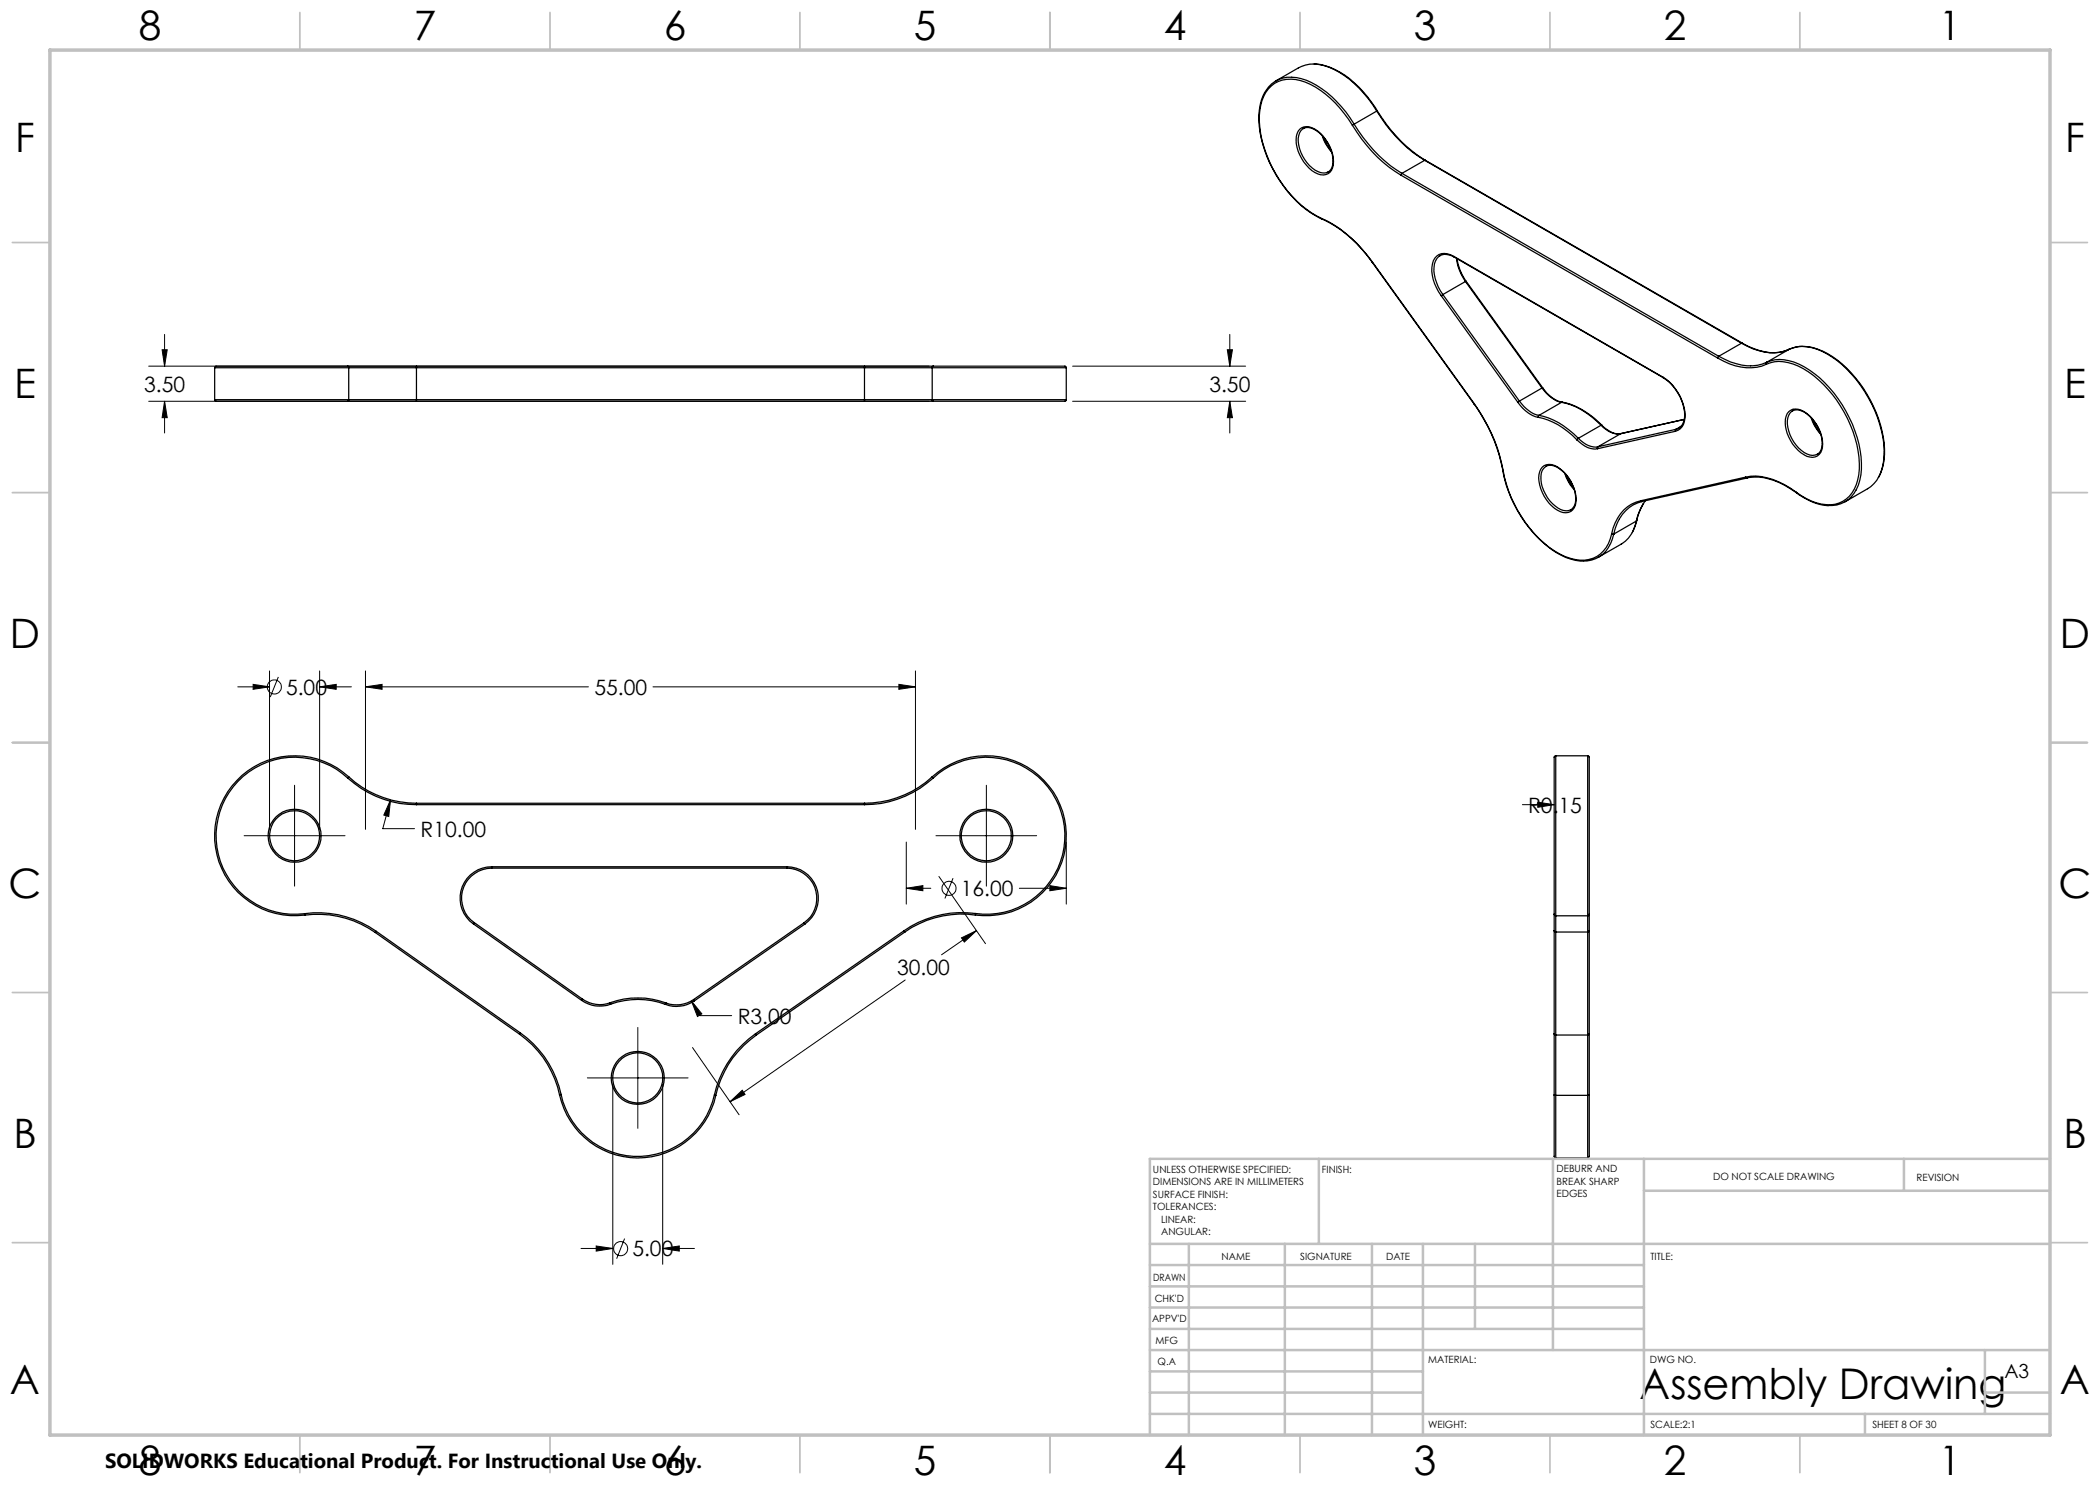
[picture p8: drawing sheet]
<svg xmlns="http://www.w3.org/2000/svg" width="420mm" height="297mm" viewBox="0 0 420 297" stroke-linecap="round" stroke-linejoin="round" font-family="sans-serif">
<g fill="none" stroke="#000" stroke-width=".25">
<path d="M252.9 18.5a13.8 13.8 0 0 0-.3 10.4 24.9 24.9 0 0 0 10.5 14.2l1.4 .7M253 18.4a5.9 5.9 0 0 1 7.2-2.7 19 19 0 0 1 9.9 7.9l.7 1.2M255.2 16.2l4.5-2.6a7.3 7.3 0 0 1 7.1 .3 21.7 21.7 0 0 1 8.5 8.3M262.9 12.8a13.8 13.8 0 0 1 8.9 4.6l1.7 2 1.9 2.8M259.9 25.9a2.7 2.7 0 0 1 3.7 .3 7.8 7.8 0 0 1 2.9 7.3 2.23 2.23 0 0 1-3.5 1 7.8 7.8 0 0 1-3.6-7.7zM260.8 25.6h.1a3.9 3.9 0 0 1 3.9 1.9 6.6 6.6 0 0 1 1.6 6l-.8 .9M260.8 25.6a2.77 2.77 0 0 0-1 3.4 7.2 7.2 0 0 0 4.4 5.5 1.9 1.9 0 0 0 1.4-.1M264.5 27.2a8 8 0 0 0 1.8 3.2M264.7 27.4l.6 1.4 .9 1.3M265.7 34.4h-.1M270.5 25a20.8 20.8 0 0 0-9.4-8.6 6.1 6.1 0 0 0-8.4 2.9 15.6 15.6 0 0 0 .6 11.6 23.1 23.1 0 0 0 11.1 12.8M270.5 25a28.7 28.7 0 0 0 9.7 10"/>
<path d="M270.8 24.8a28.7 28.7 0 0 0 9.6 9.9M270.8 24.8l-.3 .2M275.3 22.2a29.2 29.2 0 0 0 9.6 9.9M275.3 22.2l-4.5 2.6M275.4 22.2a29.9 29.9 0 0 0 9.7 9.9M275.4 22.2h-.1M280.2 35l63.3 36.6M280.4 34.7l-.2 .3M280.4 34.7l63.3 36.6M284.9 32.1h.2M284.9 32.1l-4.5 2.6M284.9 32.1l63.4 36.5"/>
<path d="M285.1 32.1l63.3 36.5M264.4 43.7a25.5 25.5 0 0 1 10.1 8.7M264.4 43.7l.1 .1M264.5 43.8a25 25 0 0 1 10 8.7M274.5 52.5l20.4 28.4M274.5 52.4v.1M274.5 52.4l20.4 28.4M288 51.1a2.96 2.96 0 0 1 2.9 .3M288 51.1a3.2 3.2 0 0 0-1.2 3.1l.3 1.6a9.2 9.2 0 0 0 1.5 3.1M288 51.1h.1M288.3 59.2l15.3 21.3M288.6 58.9l-.3 .3"/>
<path d="M288.6 58.9l15.3 21.3M290.8 51.3a2.63 2.63 0 0 0-4.1 .8 7.7 7.7 0 0 0 1.6 7.1M290.8 51.3l.1 .1M290.8 51.3l41.8 24.1M290.9 51.4l41.7 24.1M291.3 51.7a9.7 9.7 0 0 0 1.8 4.6M291.4 51.7l.2 1.2 .6 1.5 1 1.9M293.1 56.3l-4.5 2.6M293.1 56.3l15.3 21.3M293.2 56.3h-.1M293.2 56.3l15.3 21.3M42.9 79.9l.3 .4h26.3"/>
<path d="M42.9 79.9h26.8M42.9 73.6h26.8M42.9 73.6v6.3M69.5 73.2h-26.4l-.2 .4M69.5 73.2l.2 .4M69.5 73.2h13.8M69.7 79.9l-.2 .4M69.7 73.6h13.6M69.7 79.9h13.6M69.7 73.6v6.3M83.3 73.2v.4M83.3 79.9v.4"/>
<path d="M83.3 73.6v6.3M83.3 79.9h89.6M83.3 73.6h89.6M83.3 73.2h89.6M172.9 79.9v.4M172.9 79.9h13.5M172.9 73.6h13.5M172.9 73.2v.4M172.9 73.2h13.8M172.9 73.6v6.3M186.4 79.9l.3 .4M186.4 79.9h26.9"/>
<path d="M186.4 73.6h26.9M186.4 73.6v6.3M186.7 73.2h26.3l.3 .4M186.7 73.2l-.3 .4M213.3 79.9l-.3 .4h-26.3M213.3 73.6v6.3M308.4 77.6a6.8 6.8 0 0 0 3.9 2.9M308.4 77.6l-4.5 2.6M308.5 77.6a6.4 6.4 0 0 0 4 2.8M308.5 77.6h-.1M332.6 75.4a9.3 9.3 0 0 1 4.3 8.8 2.45 2.45 0 0 1-1.8 2.1M332.6 75.4v.1"/>
<path d="M332.6 75.5a9.1 9.1 0 0 1 4.2 8.7l-.5 .9-.4 .4M343.5 71.6a10.6 10.6 0 0 0 9.8 1.2M343.7 71.3l-.2 .3M343.7 71.3a10.9 10.9 0 0 0 8.8 1.5l.8-.3M348.3 68.6a10.8 10.8 0 0 0 8.7 1.6l.9-.4M348.3 68.6l-4.6 2.7M348.4 68.6a10.7 10.7 0 0 0 9.1 1.4l.4-.2M348.4 68.6h-.1M353.3 72.8a8.1 8.1 0 0 1 7.3 .9 24.3 24.3 0 0 1 11.3 20.1 7.2 7.2 0 0 1-4.1 6.8 8.7 8.7 0 0 1-7.5-1.4l-1-.7M353.3 72.5v.3M353.3 72.5a8.2 8.2 0 0 1 7.6 .9 24.7 24.7 0 0 1 11.4 20.4 7.6 7.6 0 0 1-3.4 6.6 5.5 5.5 0 0 1-3.1 .7M357.9 69.8a8.2 8.2 0 0 1 7.6 .9 24.7 24.7 0 0 1 11.4 20.2 9.7 9.7 0 0 1-1.2 4.5"/>
<path d="M357.9 69.8a8.2 8.2 0 0 1 7.5 1 25 25 0 0 1 11.4 19.2 8.8 8.8 0 0 1-2.6 7.3l-5.2 3.1M357.9 69.8l-4.6 2.7M69.5 80.3h13.8M83.3 80.3h89.6M172.9 80.3h13.8M294.9 80.9a33.1 33.1 0 0 1 5.7 13.2M294.9 80.8a33.5 33.5 0 0 1 5.7 13.4M294.9 80.8v.1M300.6 94.1a25.3 25.3 0 0 0 10.7 16.4 10.9 10.9 0 0 0 5.3 1.7M300.6 94.1v.1M300.6 94.2a25.3 25.3 0 0 0 10.3 16 8.8 8.8 0 0 0 7.7 1.5 6.3 6.3 0 0 0 3.7-4.9M303.6 80.5a6.8 6.8 0 0 0 4.1 3"/>
<path d="M303.9 80.2l-.3 .3M303.9 80.2a6.8 6.8 0 0 0 3.9 2.9M307.7 83.5a14.4 14.4 0 0 1 7.7 4.5M307.8 83.1l-.1 .4M307.8 83.1a14.9 14.9 0 0 1 7.9 4.6M308.5 93.4a2.61 2.61 0 0 1 3.6 .4 8.1 8.1 0 0 1 3.1 6.7 2.19 2.19 0 0 1-1.4 2 2.19 2.19 0 0 1-2.3-.4 8 8 0 0 1-3.7-7.2l.4-1.1zM309.3 93.2a2.59 2.59 0 0 1 3 .9 7.1 7.1 0 0 1 2.6 7l-.8 .8M309.3 93.2l-.1 .1a2.47 2.47 0 0 0-1 2.6 7.3 7.3 0 0 0 4.5 6.2h1l.4-.2M312.3 80.5a15.1 15.1 0 0 1 7.9 4.6M312.3 80.5l-4.5 2.6M312.5 80.4a15.3 15.3 0 0 1 7.9 4.6M312.5 80.4l-.2 .1"/>
<path d="M313 94.8l1 2.1 .8 1M313.2 94.9l.6 1.5 .9 1.2M315.4 88a4.7 4.7 0 0 0 4.1 1.7M315.7 87.7l-.3 .3M315.7 87.7a4.5 4.5 0 0 0 3.9 1.7M319.6 89.4l-.1 .3M320.2 85.1a4.5 4.5 0 0 0 3.9 1.6M320.2 85.1l-4.5 2.6M320.4 85a4.4 4.4 0 0 0 3.8 1.7M320.4 85l-.2 .1M324.1 86.7l-4.5 2.7M324.2 86.7h-.1"/>
<path d="M324.2 86.7l12.6-2.8-12.7 2.8M335.1 86.3l-15.6 3.4M335.2 85.9l-.1 .4M335.2 85.9l-15.6 3.5M336 85.5l-.8 .4M336.2 85.3l-1 .6M349.1 95.4a12.3 12.3 0 0 1 9 2.2l1.2 .9M349.1 95.4l.3 .2M349.1 95.4l-20.9 4.8M349.4 95.6a12.3 12.3 0 0 1 9.6 2.8l.3 .2M349.4 95.6l-21 4.7-.2-.1M357.8 82.3a2.66 2.66 0 0 1 3.6 .4 7.7 7.7 0 0 1 2.9 7.3 2.2 2.2 0 0 1-3.5 .9 7.7 7.7 0 0 1-3.6-7.6z"/>
<path d="M358.4 82.3a2.28 2.28 0 0 1 2.7 .3 7.7 7.7 0 0 1 3.2 6.9 1.89 1.89 0 0 1-2.9 1.3 7.3 7.3 0 0 1-3.8-7.3l.4-.9zM359.3 98.5v.1M359.3 98.6a11.4 11.4 0 0 0 6.4 2.5M362.3 83.7l.6 1.4 1.2 1.7M362.5 83.9l.6 1.4 .9 1.3M363.5 90.8l-.1 .1M314.2 101.9h-.1M322.3 106.8h.5M322.8 106.8a6.2 6.2 0 0 1-6.1 5.4M327.3 104.2a6.8 6.8 0 0 1-3.1 4.6l-4.5 2.6M327.3 104.2l-4.5 2.6M327.3 104.1l-.8 2.3"/>
<path d="M327.3 104.1v.1M328.2 100.2a7.8 7.8 0 0 0-5.9 6.6M328.5 100.3a7.9 7.9 0 0 0-5.7 6.5M328.7 100.7l-.9 1.8-.5 1.6M329.1 100.2l-1.1 1.9-.7 2.1M69.5 155.6a15.7 15.7 0 0 0-25.5 6.8 15.7 15.7 0 0 0 16.9 20.3M69.5 155.6a20.4 20.4 0 0 0 13.8 5.3M69.7 155.4a16 16 0 0 0-26 6.9 16 16 0 0 0 17.3 20.7M69.7 155.4l-.2 .2M69.7 155.4a20 20 0 0 0 13.6 5.3M186.4 155.4a20 20 0 0 1-13.5 5.3M186.4 155.4l.3 .2"/>
<path d="M186.4 155.4a16 16 0 0 1 26.1 7 16 16 0 0 1-17.4 20.6M186.7 155.6a20.4 20.4 0 0 1-13.8 5.3M186.7 155.6a15.7 15.7 0 0 1 25.5 6.9 15.7 15.7 0 0 1-17.1 20.2M311.1 151.2l-.3 .2v31.4M311.1 151.2v32M311.1 151.2h6.4M317.5 151.2l.4 .2v31.4M317.5 151.2v32M83.3 160.7v.2M83.3 160.7h89.6M83.3 160.9h89.6M98.3 173.4v.2"/>
<path d="M98.3 173.6a6 6 0 0 0-5.7 4.2 6 6 0 0 0 2.3 6.7M98.3 173.4a6.3 6.3 0 0 0-6 4.3 6.3 6.3 0 0 0 2.4 7.1M98.3 173.6h59.1M98.3 173.4h59.1M157.4 173.4v.2M157.4 173.4a6.3 6.3 0 0 1 6 4.4 6.3 6.3 0 0 1-2.4 7M157.4 173.6a6 6 0 0 1 5.7 4.2 6 6 0 0 1-2.3 6.8M172.9 160.7v.2M60.9 182.7l.1 .3M60.9 182.7a19.9 19.9 0 0 1 14.3 3.6M61 183a20 20 0 0 1 14.1 3.5M75.1 186.5l28.8 20.3"/>
<path d="M75.2 186.3l-.1 .2M75.2 186.3l28.9 20.3M94.7 184.8l21.6 15.3M94.9 184.5l-.2 .3M94.9 184.5l21.6 15.3M116.5 199.8l-.2 .3M116.5 199.8a6 6 0 0 0 5.5 .8M138.7 199.9l.2 .3M138.7 199.9a6 6 0 0 1-5.5 .7M160.8 184.6l.2 .2M160.8 184.6l-22.1 15.3M161 184.8l-22.1 15.4"/>
<path d="M180.8 186.2l.2 .2M180.8 186.2l-29.7 20.6M181 186.4l-29.7 20.6M195.1 183a19.8 19.8 0 0 0-14.1 3.4M195.1 182.7a20.4 20.4 0 0 0-14.3 3.5M195.1 182.7v.3M310.8 182.8l.3 .4M310.8 186.2l.3 .2M310.8 182.8v3.4M310.8 186.2v20.6M311.1 183.2v3.2M311.1 183.2h6.4"/>
<path d="M311.1 186.4h6.4M311.1 186.4v20.6M317.5 183.2v3.2M317.5 186.4v20.6M317.9 182.8l-.4 .4M317.9 186.2l-.4 .2M317.9 182.8v3.4M317.9 186.2v20.6M103.9 206.8a19.7 19.7 0 0 1 8 12.2M104.1 206.6a20.2 20.2 0 0 1 8.1 12.3M104.1 206.6l-.2 .2M111.9 219a16 16 0 0 0 15.6 12.6 16 16 0 0 0 15.7-12.5"/>
<path d="M112.2 218.9l-.3 .1M112.2 218.9a15.7 15.7 0 0 0 15.3 12.4 15.7 15.7 0 0 0 15.4-12.3M116.3 200.1a6.2 6.2 0 0 0 5.8 .7M122 200.6l.1 .2M122 200.6a16.5 16.5 0 0 1 11.2 0M122.1 200.8a15.9 15.9 0 0 1 11 .1M133.2 200.6l-.1 .3M138.9 200.2a6.4 6.4 0 0 1-5.8 .7M142.9 219l.3 .1M151.1 206.8a20.4 20.4 0 0 0-8.2 12.2M151.1 206.8l.2 .2M151.3 207a19.8 19.8 0 0 0-8.1 12.1"/>
<path d="M310.8 219v12.3l.3 .3M310.8 206.8l.3 .2M310.8 219l.3 .1M310.8 206.8v12.2M311.1 207v12.1M311.1 219.1v12.5M311.1 207h6.4M311.1 219.1h6.4M317.5 207v12.1M317.5 219.1v12.5M317.9 219v12.3l-.4 .3M317.9 206.8l-.4 .2"/>
<path d="M317.9 219l-.4 .1M317.9 206.8v12.2M311.1 231.6h6.4"/>
<circle cx="58.9" cy="167.1" r="5"/>
<circle cx="58.9" cy="167.2" r="5.3"/>
<circle cx="197.2" cy="167.1" r="5"/>
<circle cx="197.3" cy="167.1" r="5.3"/>
<circle cx="127.5" cy="215.6" r="5"/>
<circle cx="127.6" cy="215.6" r="5.3"/>
</g>
<g fill="none" stroke="#000" stroke-width=".2">
<path d="M29.7 73.2h156.1M32.4 70h1l-.5 3.2zM32.9 66.9v6.3M214.5 73.2h34.6M245.5 70h1l-.5 3.2zM246 66.9v6.3M29.7 80.3h156.1M32.9 80.3l.5 3.2h-1zM32.9 80.3v6.3M214.5 80.3h34.6M246 80.3l.5 3.2h-1zM246 80.3v6.3"/>
<path d="M47.6 137.4h6.3M50.6 136.9l3.3 .5-3.3 .5zM53.9 134.2v31.7M55.7 135.4l-1.7 4M63.9 137.4l3.3-.5v1zM63.9 134.2v31.7M63.9 137.4h6.4M73.1 137.4l3.3-.5v1zM73.1 137.4h44.6M73.1 134.2v31.7M130.6 137.4h52.5M179.8 136.9l3.3 .5-3.3 .5z"/>
<path d="M183.1 134.2v31.7M58.9 157.1v20.1M78.1 160l-.3 3.3-1-.3zM78.1 160l-1.5 5.7h6.3M197.3 157.1v20.1M48.8 167.1h20.2M181.3 177.7l3.3-.6v1zM181.3 168.4v12.4M181.3 177.7h4.9M187.2 167.1h20.1M187.8 175.3l9.3 13.4M190.6 175.6l-1.6 4.1"/>
<path d="M203.9 177.7h9.4M210 177.1l3.3 .6-3.3 .4zM213.3 168.4v12.4M304.5 160.9h6.3M307.6 160.4l3.2 .5-3.2 .6zM181 196l-35 24.3M192.3 187.6l3-1.5-2.4 2.3zM195.3 186.1l-7 4.9M117.5 215.6h20.1M122.6 216.8v36.1M127.6 205.5v20.2M132.5 216.8v36.1"/>
<path d="M138.3 200.2l2.1 2.6-.9 .5zM138.3 200.2l1.7 2.9h6.3M138.5 209.5l9.3 13.5M146 220.3l2.4-2.3 .6 .9zM116.2 249.7h6.4M119.2 249.2l3.4 .5-3.4 .5zM124.9 247.7l-1.6 4M132.5 249.7l3.4-.5v1zM132.5 249.7h6.4"/>
<circle cx="54.9" cy="137.4" r="1.41"/>
<circle cx="189.8" cy="177.7" r="1.4"/>
<circle cx="124.1" cy="249.7" r="1.41"/>
</g>
<g fill="none" stroke="#c0c0c0" stroke-width=".35">
<path d="M60 2.5v7.5M110 2.5v7.5M160 2.5v7.5M210 2.5v7.5M260 2.5v7.5M310 2.5v7.5M360 2.5v7.5M2.5 48.5h7.5M410 48.5h7.5M2.5 98.5h7.5M410 98.5h7.5M2.5 148.5h7.5"/>
<path d="M410 148.5h7.5M2.5 198.5h7.5M410 198.5h7.5M2.5 248.5h7.5M410 248.5h7.5M60 287v7.5M110 287v7.5M160 287v7.5M210 287v7.5M260 287v7.5M310 287v7.5M360 287v7.5"/>
</g>
<g fill="none" stroke="#c0c0c0" stroke-width=".5">
<path d="M263.8 231.8v17M310.6 231.8v38.2M328.8 231.8v55.2M328.8 238.2h81.2M380.8 231.8v6.4M410 231.8h-180v55.2M230 248.8h180M230 257.3h98.8M230 253h98.8M237.8 248.8v38.2M257 248.8v38.2M274.4 248.8v38.2"/>
<path d="M284.6 248.8v38.2M295 248.8v17M230 265.8h98.8M230 261.5h98.8M230 278.5h54.6M230 274.3h54.6M230 270h180M397 278.5h13M397 270v12.8M230 282.8h180M373 282.8v4.2"/>
</g>
<path d="M10 10h400v277h-400z" fill="none" stroke="#c0c0c0" stroke-width=".7"/>
<path d="M181.3 177.7l3.3-.6v1zM210 177.1l3.3 .6-3.3 .4zM50.6 136.9l3.3 .5-3.3 .5zM63.9 137.4l3.3-.5v1zM119.2 249.2l3.4 .5-3.4 .5zM132.5 249.7l3.4-.5v1zM179.8 136.9l3.3 .5-3.3 .5zM73.1 137.4l3.3-.5v1zM192.3 187.6l3-1.5-2.4 2.3zM146 220.3l2.4-2.3 .6 .9zM138.3 200.2l1.2 3.1 .9-.5zM78.1 160l-1.3 3 1 .3zM307.6 160.4v1.1l3.2-.6zM246 80.3l.5 3.2h-1zM245.5 70h1l-.5 3.2zM32.9 80.3l.5 3.2h-1zM32.4 70h1l-.5 3.2z" fill="#000"/>
<text font-size="8.5" x="327.9" y="279.7">Assembly Drawing</text>
<g font-size="8.1">
<text x="27.7" y="8">8</text>
<text x="82.7" y="8">7</text>
<text x="132.7" y="8">6</text>
<text x="182.7" y="8">5</text>
<text x="232.7" y="8">4</text>
<text x="282.7" y="8">3</text>
<text x="332.7" y="8">2</text>
<text x="387.7" y="8">1</text>
<text x="3" y="30.4">F</text>
<text x="413" y="30.4">F</text>
<text x="2.8" y="79.6">E</text>
<text x="412.8" y="79.6">E</text>
<text x="2" y="129.6">D</text>
<text x="412" y="129.6">D</text>
<text x="1.7" y="179.6">C</text>
<text x="411.7" y="179.6">C</text>
<text x="2.7" y="229.6">B</text>
<text x="412.7" y="229.6">B</text>
<text x="2" y="278.9">A</text>
<text x="412" y="278.9">A</text>
<text x="27.7" y="295">8</text>
<text x="82.7" y="295">7</text>
<text x="132.7" y="295">6</text>
<text x="182.7" y="295">5</text>
<text x="232.7" y="295">4</text>
<text x="282.7" y="295">3</text>
<text x="332.7" y="295">2</text>
<text x="387.7" y="295">1</text>
</g>
<g font-size="4.2">
<text x="28.8" y="78.3">3.50</text>
<text x="241.9" y="78.3">3.50</text>
<text x="57.2" y="138.9">5.00</text>
<text x="118.9" y="139">55.00</text>
<text x="84.1" y="167.3">R10.00</text>
<text x="305.6" y="162.5">R0.15</text>
<text x="192.2" y="179.2">16.00</text>
<text x="179.4" y="195.1">30.00</text>
<text x="147.5" y="204.7">R3.00</text>
<text x="126.5" y="251.3">5.00</text>
</g>
<text font-size="4.1" x="21" y="293.7">SOLIDWORKS Educational Product. For Instructional Use Only.</text>
<text font-size="3.9" x="400.9" y="275.5">A3</text>
<g font-size="2">
<text x="230.6" y="234.6">UNLESS OTHERWISE SPECIFIED:</text>
<text x="230.6" y="237.1">DIMENSIONS ARE IN MILLIMETERS</text>
<text x="230.6" y="239.6">SURFACE FINISH:</text>
<text x="264.4" y="234.6">FINISH:</text>
<text x="311.3" y="234.5">DEBURR AND</text>
<text x="311.3" y="237">BREAK SHARP</text>
<text x="311.3" y="239.5">EDGES</text>
<text x="342.6" y="236">DO NOT SCALE DRAWING</text>
<text x="383.3" y="236.2">REVISION</text>
<text x="230.6" y="242.1">TOLERANCES:</text>
<text x="232.2" y="244.6">LINEAR:</text>
<text x="232.2" y="247.1">ANGULAR:</text>
<text x="244.3" y="252">NAME</text>
<text x="260" y="251.9">SIGNATURE</text>
<text x="277.2" y="251.9">DATE</text>
<text x="330.1" y="251.9">TITLE:</text>
<text x="230.6" y="256.1">DRAWN</text>
<text x="230.9" y="260.3">CHK'D</text>
<text x="230.4" y="264.4">APPV'D</text>
<text x="231.1" y="268.8">MFG</text>
<text x="231.5" y="273">Q.A</text>
<text x="285.6" y="272.5">MATERIAL:</text>
<text x="330" y="272.5">DWG NO.</text>
<text x="285.6" y="285.5">WEIGHT:</text>
<text x="330.1" y="285.6">SCALE:2:1</text>
<text x="374.5" y="285.6">SHEET 8 OF 30</text>
</g>
</svg>
